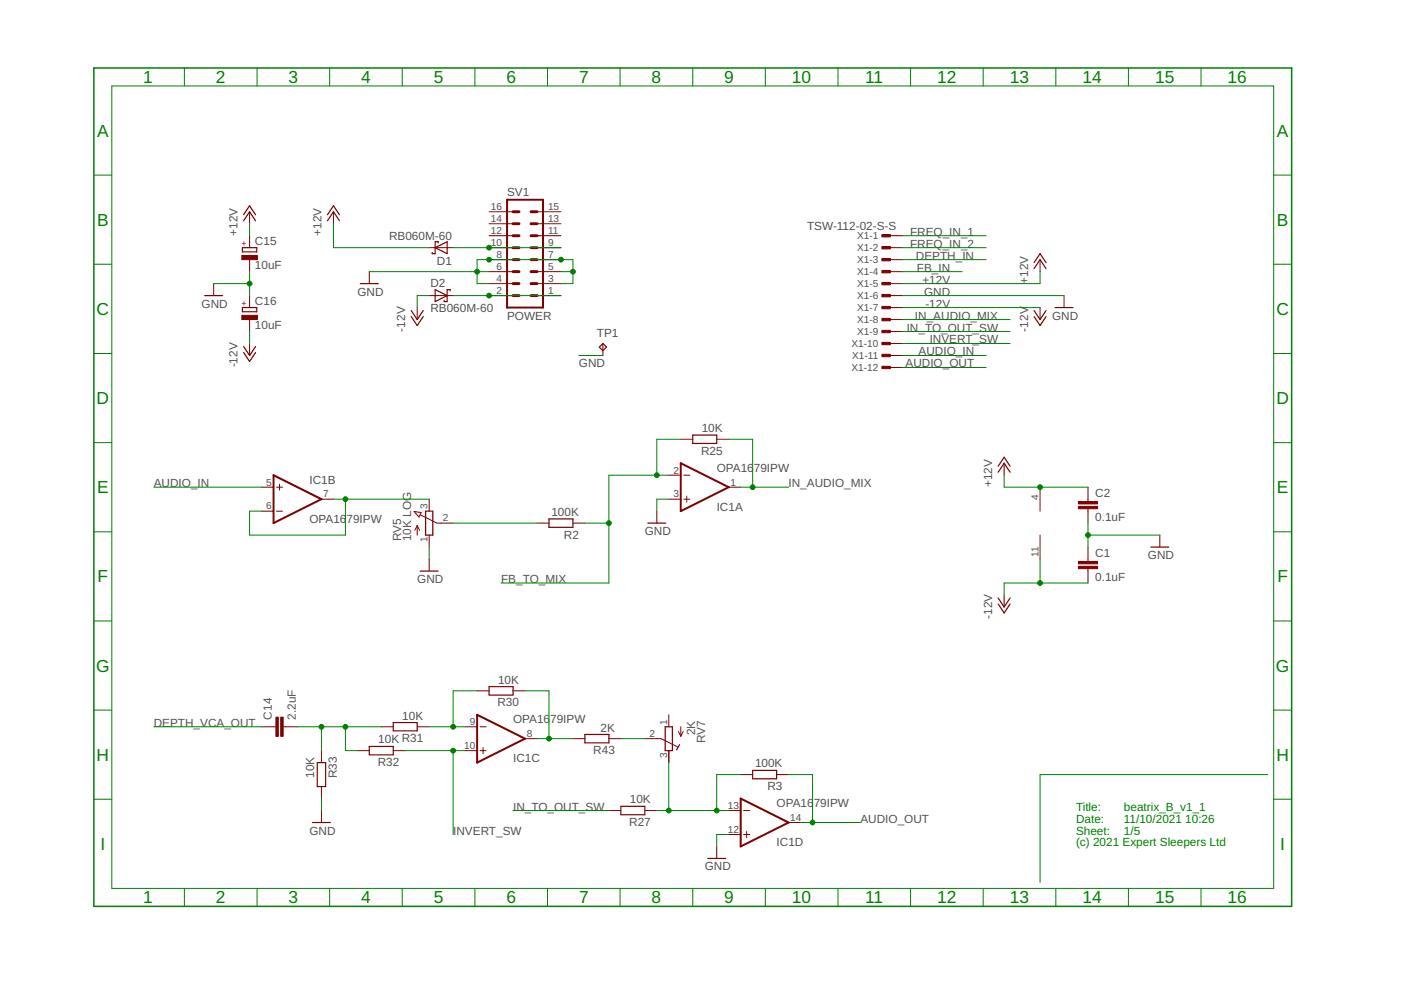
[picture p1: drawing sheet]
<svg xmlns="http://www.w3.org/2000/svg" width="297mm" height="210mm" viewBox="0 0 297 210" stroke-linecap="round" stroke-linejoin="round" font-family="sans-serif">
<path d="M107.5 42.4h7.6v22.8h-7.6zM144.3 98.2l10.2 5.1-10.2 5.1zM58 100.8l10.2 5-10.2 5.1zM101.2 151.6l10.1 5-10.1 5.1zM157 169.3l10.2 5.1-10.2 5.1z" fill="none" stroke="#800000" stroke-width=".42"/>
<g fill="none" stroke="#800000" stroke-width=".21">
<path d="M52.9 44.9v2.5M52.9 50v2.5M52.9 55.1v2.5M70.7 44.9v2.5M78.3 57.6v2.5M91 52.5h5.1M103.7 50h5.1M103.7 57.6h5.1M103.7 55.1h5.1M103.7 52.5h5.1M103.7 47.4h5.1M103.7 44.9h5.1"/>
<path d="M113.9 50h5M113.9 57.6h5M113.9 55.1h5M113.9 52.5h5M113.9 47.4h5M113.9 44.9h5M188.8 50h2.5M188.8 57.6h2.5M188.8 55.1h2.5M188.8 52.5h2.5M220.5 55.1v2.5M45.3 60.1v2.6"/>
<path d="M52.9 62.7v2.5M52.9 67.8v2.5M52.9 72.8v2.6M88.5 65.2v2.6M91 62.7h5.1M103.7 62.7h5.1M103.7 60.1h5.1M113.9 62.7h5M113.9 60.1h5M127.8 72.8v2.6M188.8 62.7h2.5M188.8 60.1h2.5"/>
<path d="M188.8 65.2h2.5M188.8 67.8h2.5M188.8 70.3h2.5M188.8 72.8h2.5M188.8 75.4h2.5M188.8 77.9h2.5M220.5 65.2v2.6M225.6 62.7v2.5M144.3 93.1h2.6M152 93.1h2.5M212.9 98.2v2.6M55.5 103.3h2.5"/>
<path d="M55.5 108.4h2.5M58.6 103.3h1.3M58.6 108.4h1.3M59.3 102.7v1.2M68.2 105.8h2.5M87.8 108.5l1.5 .2-.5 .9zM88.5 111.4v2.1M88.5 111.4l-.6 1M88.5 111.4l.5 1M89.1 109.2l3.5 1.7h3.5M91 105.8v2.6M91 113.5v2.5"/>
<path d="M91 118.5v2.6M113.9 110.9h2.5M121.5 110.9h2.5M139.3 108.4v2.5M141.8 105.8h2.5M141.8 100.8h2.5M145 105.8h1.2M145 100.8h1.2M145.6 105.2v1.3M154.5 103.3h2.5M220.5 103.3v5.1M220.5 113.5v5"/>
<path d="M230.7 103.3v3M230.7 107.9v3M230.7 116v3M245.9 113.5v2.5M212.9 126.2v2.5M230.7 120.6v3M55.5 154.1h3M60 154.1h3.1M68.2 159.2v2.5M75.8 159.2h2.5M80.8 154.1h2.6M83.4 159.2h2.5"/>
<path d="M88.5 154.1h2.5M98.6 159.2h2.6M98.6 154.1h2.6M101.2 146.5h2.5M101.8 159.2h1.3M101.8 154.1h1.3M102.4 158.5v1.3M108.8 146.5h2.5M111.3 156.6h2.6M121.5 156.6h2.5M129.1 156.6h2.5M136.7 156.6h3.4l3.6 1.8"/>
<path d="M141.8 151.6v2.5M141.8 159.2v2.5M143.8 155.1l.5 1M144.3 154.1v2M144.8 155.1l-.5 1M68.2 166.8v2.5M68.2 171.9v2.5M129.1 171.9h2.5M136.7 171.9h2.6M152 179.5v2.5M154.5 176.9h2.5M154.5 171.9h2.5"/>
<path d="M157 164.2h2.6M157.7 176.9h1.2M157.7 171.9h1.2M158.3 176.3v1.3M164.7 164.2h2.5M167.2 174.4h2.5"/>
</g>
<g fill="none" stroke="#800000" stroke-width=".25">
<path d="M51.4 52.5h3v.9h-3zM51.6 46.8l1.3-1.9 1.3 1.9M51.6 45.5l1.3-1.9 1.3 1.9M69.4 46.8l1.3-1.9 1.3 1.9M69.4 45.5l1.3-1.9 1.3 1.9M92.3 52.5l2.5-1.3v2.6zM92.9 51.5v-.3h-.6v2.6h-.7v-.3M219.2 57l1.3-1.9 1.3 1.9M219.2 55.7l1.3-1.9 1.3 1.9M43.4 62.7h3.8M51.4 65.2h3v.9h-3zM51.6 73.5l1.3 1.9 1.3-1.9"/>
<path d="M51.6 74.7l1.3 1.9 1.3-1.9M76.4 60.1h3.8M87.2 65.8l1.3 2 1.2-2M87.2 67.1l1.3 1.9 1.2-1.9M92.3 61.4l2.5 1.3-2.5 1.2zM95.4 61.7v-.3h-.6v2.5h-.6v-.2M127.1 73.6l.7-.8 .8 .8-.8 .8zM219.2 65.8l1.3 2 1.3-2M219.2 67.1l1.3 1.9 1.3-1.9M223.7 65.2h3.8M146.9 92.2h5.1v1.8h-5.1zM211.6 98.8l1.3-1.9 1.3 1.9"/>
<path d="M90.2 108.4h1.6v5.1h-1.6zM116.4 110h5.1v1.8h-5.1zM137.4 110.9h3.8M211.6 100.1l1.3-1.9 1.3 1.9M244 116h3.8M89.1 121.1h3.8M211.6 126.8l1.3 1.9 1.3-1.9M211.6 128.1l1.3 1.9 1.3-1.9M78.3 158.3h5.1v1.7h-5.1zM83.4 153.2h5.1v1.8h-5.1zM103.7 145.6h5.1v1.8h-5.1zM124 155.7h5.1v1.8h-5.1z"/>
<path d="M141 154.1h1.6v5.1h-1.6zM144.1 157.9l-.7 1.1M66.3 174.4h3.8M67.3 161.7h1.7v5.1h-1.7zM131.6 171h5.1v1.7h-5.1zM159.6 163.3h5.1v1.8h-5.1zM150.1 182h3.8"/>
</g>
<g fill="#800000" stroke="#800000" stroke-width=".21">
<path d="M228.6 107.4h4.1v.5h-4.1z"/>
<path d="M228.6 106.3h4.1v.5h-4.1z"/>
<path d="M228.6 120.1h4.1v.5h-4.1z"/>
<path d="M228.6 119h4.1v.5h-4.1z"/>
<path d="M51.3 54.2h3.3v.9h-3.3z"/>
<path d="M51.3 66.9h3.3v.9h-3.3z"/>
<path d="M59.5 152.1h.5v4h-.5z"/>
<path d="M58.5 152.1h.5v4h-.5z"/>
<path d="M187 49.7h1.8v.5h-1.8z"/>
<path d="M187 52.3h1.8v.5h-1.8z"/>
<path d="M187 54.8h1.8v.5h-1.8z"/>
<path d="M187 57.3h1.8v.5h-1.8z"/>
<path d="M187 59.9h1.8v.5h-1.8z"/>
<path d="M187 62.4h1.8v.5h-1.8z"/>
<path d="M187 65h1.8v.5h-1.8z"/>
<path d="M187 67.5h1.8v.5h-1.8z"/>
<path d="M187 70h1.8v.5h-1.8z"/>
<path d="M187 72.6h1.8v.5h-1.8z"/>
<path d="M187 75.1h1.8v.5h-1.8z"/>
<path d="M187 77.7h1.8v.5h-1.8z"/>
</g>
<g fill="none" stroke="#800000" stroke-width=".61">
<path d="M108.8 52.5h1.2M108.8 55.1h1.2M108.8 57.6h1.2M108.8 50h1.2M108.8 47.4h1.2M108.8 44.9h1.2M112.6 52.5h1.3M112.6 55.1h1.3M112.6 57.6h1.3M112.6 50h1.3M112.6 47.4h1.3M112.6 44.9h1.3"/>
<path d="M108.8 60.1h1.2M108.8 62.7h1.2M112.6 60.1h1.3M112.6 62.7h1.3"/>
</g>
<path d="M19.9 14.4h254v177.8h-254z" fill="none" stroke="#008000" stroke-width=".32"/>
<g fill="none" stroke="#008000" stroke-width=".21">
<path d="M23.7 18.2h246.3v170.2h-246.3zM39.1 14.4v3.8M54.5 14.4v3.8M69.9 14.4v3.8M85.3 14.4v3.8M100.7 14.4v3.8M116.1 14.4v3.8M131.5 14.4v3.8M146.9 14.4v3.8M162.3 14.4v3.8M177.7 14.4v3.8M193.1 14.4v3.8"/>
<path d="M208.4 14.4v3.8M223.9 14.4v3.8M239.2 14.4v3.8M254.6 14.4v3.8M19.9 37.1h3.8M270 37.1h3.9M19.9 56h3.8M52.9 47.4v2.6M52.9 57.6v5.1M70.7 47.4v5.1h20.3M78.3 57.6h25.4M96.1 52.5h22.8"/>
<path d="M118.9 57.6h2.6M191.3 57.6h12.7M191.3 55.1h17.8M191.3 52.5h17.8M191.3 50h17.8M220.5 57.6v2.5h-29.2M270 56h3.9M19.9 75h3.8M45.3 60.1h7.6M52.9 70.3v2.5M91 62.7h-2.5v2.5M96.1 62.7h22.8"/>
<path d="M103.7 60.1h-2.5v-5h20.3v5h-2.6M122.7 75.4h5.1M191.3 75.4h17.8M191.3 62.7h34.3M191.3 77.9h17.8M191.3 67.8h22.9M191.3 65.2h29.2M191.3 70.3h22.9M191.3 72.8h22.9M270 75h3.9M19.9 93.9h3.8M144.3 93.1h-5v7.7"/>
<path d="M154.5 93.1h5.1v10.2M270 93.9h3.9M19.9 112.8h3.8M32.6 103.3h22.9M70.7 105.8h20.3M73.2 105.8v7.7h-20.3v-5.1h2.6M91 116v2.5M96.1 110.9h17.8M124 110.9h5.1M141.8 105.8h-2.5v2.6M141.8 100.8h-12.7v22.8h-22.9M157 103.3h10.2"/>
<path d="M212.9 100.8v2.5h17.8M220.5 118.5v5.1M230.7 110.9v5.1M230.7 113.5h15.2M270 112.8h3.9M19.9 131.7h3.8M230.7 123.6h-17.8v2.6M270 131.7h3.9M19.9 150.6h3.8M32.6 154.1h22.9M63.1 154.1h17.7M68.2 154.1v5.1"/>
<path d="M73.2 154.1v5.1h2.6M85.9 159.2h12.7M91 154.1h7.6M96.1 159.2v17.7M101.2 146.5h-5.1v7.6M111.3 146.5h5.1v10.1M113.9 156.6h7.6M131.6 156.6h5.1M270 150.6h3.9M19.9 169.5h3.8M68.2 169.3v2.6M108.8 171.9h20.3"/>
<path d="M139.3 171.9h15.2M141.8 161.7v10.2M154.5 176.9h-2.5v2.6M157 164.2h-5v7.7M167.2 164.2h5.1v10.2M169.7 174.4h12.7M268.8 164.2h-48.3v22.9M270 169.5h3.9M39.1 188.4v3.8M54.5 188.4v3.8M69.9 188.4v3.8M85.3 188.4v3.8"/>
<path d="M100.7 188.4v3.8M116.1 188.4v3.8M131.5 188.4v3.8M146.9 188.4v3.8M162.3 188.4v3.8M177.7 188.4v3.8M193.1 188.4v3.8M208.4 188.4v3.8M223.9 188.4v3.8M239.2 188.4v3.8M254.6 188.4v3.8"/>
</g>
<g fill="#008000" stroke="#008000" stroke-width=".21">
<circle cx="230.7" cy="113.5" r=".51"/>
<circle cx="118.9" cy="55.1" r=".51"/>
<circle cx="103.7" cy="55.1" r=".51"/>
<circle cx="101.2" cy="57.6" r=".51"/>
<circle cx="121.5" cy="57.6" r=".51"/>
<circle cx="52.9" cy="60.1" r=".51"/>
<circle cx="172.3" cy="174.4" r=".51"/>
<circle cx="139.3" cy="100.8" r=".51"/>
<circle cx="129.1" cy="110.9" r=".51"/>
<circle cx="159.6" cy="103.3" r=".51"/>
<circle cx="73.2" cy="105.8" r=".51"/>
<circle cx="152" cy="171.9" r=".51"/>
<circle cx="141.8" cy="171.9" r=".51"/>
<circle cx="220.5" cy="123.6" r=".51"/>
<circle cx="220.5" cy="103.3" r=".51"/>
<circle cx="103.7" cy="52.5" r=".51"/>
<circle cx="103.7" cy="62.7" r=".51"/>
<circle cx="116.4" cy="156.6" r=".51"/>
<circle cx="96.1" cy="154.1" r=".51"/>
<circle cx="96.1" cy="159.2" r=".51"/>
<circle cx="73.2" cy="154.1" r=".51"/>
<circle cx="68.2" cy="154.1" r=".51"/>
</g>
<g font-size="3.7" fill="#008000">
<text x="30.4" y="17.6">1</text>
<text x="45.8" y="17.6">2</text>
<text x="61.2" y="17.6">3</text>
<text x="76.6" y="17.6">4</text>
<text x="92" y="17.6">5</text>
<text x="107.4" y="17.6">6</text>
<text x="122.8" y="17.6">7</text>
<text x="138.2" y="17.6">8</text>
<text x="153.6" y="17.6">9</text>
<text x="167.9" y="17.6">10</text>
<text x="183.5" y="17.6">11</text>
<text x="198.7" y="17.6">12</text>
<text x="214.1" y="17.6">13</text>
<text x="229.5" y="17.6">14</text>
<text x="244.9" y="17.6">15</text>
<text x="260.3" y="17.6">16</text>
<text x="20.6" y="29">A</text>
<text x="270.7" y="29">A</text>
<text x="20.6" y="47.9">B</text>
<text x="270.7" y="47.9">B</text>
<text x="20.5" y="66.8">C</text>
<text x="270.6" y="66.8">C</text>
<text x="20.5" y="85.7">D</text>
<text x="270.6" y="85.7">D</text>
<text x="20.6" y="104.6">E</text>
<text x="270.7" y="104.6">E</text>
<text x="20.7" y="123.5">F</text>
<text x="270.8" y="123.5">F</text>
<text x="20.4" y="142.4">G</text>
<text x="270.5" y="142.4">G</text>
<text x="20.5" y="161.3">H</text>
<text x="270.6" y="161.3">H</text>
<text x="21.3" y="180.2">I</text>
<text x="271.4" y="180.2">I</text>
<text x="30.4" y="191.6">1</text>
<text x="45.8" y="191.6">2</text>
<text x="61.2" y="191.6">3</text>
<text x="76.6" y="191.6">4</text>
<text x="92" y="191.6">5</text>
<text x="107.4" y="191.6">6</text>
<text x="122.8" y="191.6">7</text>
<text x="138.2" y="191.6">8</text>
<text x="153.6" y="191.6">9</text>
<text x="167.9" y="191.6">10</text>
<text x="183.5" y="191.6">11</text>
<text x="198.7" y="191.6">12</text>
<text x="214.1" y="191.6">13</text>
<text x="229.5" y="191.6">14</text>
<text x="244.9" y="191.6">15</text>
<text x="260.3" y="191.6">16</text>
</g>
<g font-size="2.5" fill="#505050">
<text x="107.5" y="41.6">SV1</text>
<text x="50.4" y="50" transform="rotate(-90 50.4 50)">+12V</text>
<text x="54.1" y="52">C15</text>
<text x="68.1" y="50" transform="rotate(-90 68.1 50)">+12V</text>
<text x="82.5" y="50.9">RB060M-60</text>
<text x="171.1" y="48.7">TSW-112-02-S-S</text>
<text x="192.9" y="52.5">FREQ_IN_2</text>
<text x="192.9" y="50">FREQ_IN_1</text>
<text x="54.1" y="57.1">10uF</text>
<text x="92.6" y="56.2">D1</text>
<text x="194.2" y="55.1">DEPTH_IN</text>
<text x="194.4" y="57.6">FB_IN</text>
<text x="42.8" y="65.2">GND</text>
<text x="54.1" y="64.7">C16</text>
<text x="75.8" y="62.7">GND</text>
<text x="91.3" y="60.8">D2</text>
<text x="195.6" y="60.1">+12V</text>
<text x="195.9" y="62.7">GND</text>
<text x="196.2" y="65.2">-12V</text>
<text x="218" y="60.1" transform="rotate(-90 218 60.1)">+12V</text>
<text x="54.1" y="69.8">10uF</text>
<text x="85.9" y="70.3" transform="rotate(-90 85.9 70.3)">-12V</text>
<text x="91.3" y="66.1">RB060M-60</text>
<text x="107.5" y="67.7">POWER</text>
<text x="126.6" y="71.6">TP1</text>
<text x="192.2" y="70.3">IN_TO_OUT_SW</text>
<text x="194" y="67.7">IN_AUDIO_MIX</text>
<text x="218" y="70.3" transform="rotate(-90 218 70.3)">-12V</text>
<text x="223.1" y="67.7">GND</text>
<text x="50.4" y="77.9" transform="rotate(-90 50.4 77.9)">-12V</text>
<text x="122.7" y="77.9">GND</text>
<text x="192" y="77.9">AUDIO_OUT</text>
<text x="194.8" y="75.4">AUDIO_IN</text>
<text x="197.1" y="72.8">INVERT_SW</text>
<text x="148.8" y="91.6">10K</text>
<text x="148.6" y="96.4">R25</text>
<text x="152" y="100">OPA16</text>
<text x="159.8" y="100">79IPW</text>
<text x="32.6" y="103.3">AUDIO_IN</text>
<text x="65.6" y="102.7">IC1B</text>
<text x="167.2" y="103.3">IN_AUDIO_MIX</text>
<text x="210.4" y="103.3" transform="rotate(-90 210.4 103.3)">+12V</text>
<text x="232.2" y="105.5">C2</text>
<text x="65.6" y="110.9">OPA16</text>
<text x="73.5" y="110.9">79IPW</text>
<text x="116.9" y="109.4">100K</text>
<text x="136.7" y="113.5">GND</text>
<text x="152" y="108.2">IC1A</text>
<text x="232.2" y="110.5">0.1uF</text>
<text x="85" y="114.7" transform="rotate(-90 85 114.7)">RV5</text>
<text x="87.2" y="114.7" transform="rotate(-90 87.2 114.7)">10K LOG</text>
<text x="119.6" y="114.2">R2</text>
<text x="232.2" y="118.2">C1</text>
<text x="243.4" y="118.5">GND</text>
<text x="88.5" y="123.6">GND</text>
<text x="106.2" y="123.6">FB_TO_MIX</text>
<text x="232.2" y="123.2">0.1uF</text>
<text x="210.4" y="131.2" transform="rotate(-90 210.4 131.2)">-12V</text>
<text x="105.5" y="149.7">R30</text>
<text x="105.6" y="144.9">10K</text>
<text x="32.6" y="154.1">DEPTH_VCA_OUT</text>
<text x="57.6" y="152.6" transform="rotate(-90 57.6 152.6)">C14</text>
<text x="62.7" y="152.6" transform="rotate(-90 62.7 152.6)">2.2uF</text>
<text x="85.3" y="152.6">10K</text>
<text x="108.8" y="153.3">OPA16</text>
<text x="116.6" y="153.3">79IPW</text>
<text x="127.3" y="155.1">2K</text>
<text x="147.4" y="155.9" transform="rotate(-90 147.4 155.9)">2K</text>
<text x="80.2" y="157.6">10K R31</text>
<text x="108.8" y="161.6">IC1C</text>
<text x="125.8" y="159.9">R43</text>
<text x="149.5" y="157.6" transform="rotate(-90 149.5 157.6)">RV7</text>
<text x="66.6" y="164.9" transform="rotate(-90 66.6 164.9)">10K</text>
<text x="71.4" y="165" transform="rotate(-90 71.4 165)">R33</text>
<text x="80.1" y="162.4">R32</text>
<text x="160.1" y="162.7">100K</text>
<text x="162.7" y="167.5">R3</text>
<text x="108.8" y="171.9">IN_TO_OUT_SW</text>
<text x="133.5" y="170.3">10K</text>
<text x="164.6" y="171.1">OPA16</text>
<text x="172.5" y="171.1">79IPW</text>
<text x="65.6" y="176.9">GND</text>
<text x="96.1" y="176.9">INVERT_SW</text>
<text x="133.4" y="175.1">R27</text>
<text x="164.6" y="179.3">IC1D</text>
<text x="182.4" y="174.4">AUDIO_OUT</text>
<text x="149.4" y="184.6">GND</text>
</g>
<g font-size="2.5" fill="#008000">
<text x="228.1" y="171.9">Title:</text>
<text x="238.3" y="171.9">beatrix_B_v1_1</text>
<text x="228.1" y="174.4">Date:</text>
<text x="228.1" y="176.9">Sheet:</text>
<text x="228.1" y="179.5">(c) 2021 Expert Sleepers Ltd</text>
<text x="238.3" y="174.4">11/10/2021</text>
<text x="238.3" y="176.9">1/5</text>
<text x="251.3" y="174.4">10:26</text>
</g>
<g font-size="2.1" fill="#505050">
<text x="104.1" y="47.1">14</text>
<text x="104.1" y="44.5">16</text>
<text x="116.2" y="47.1">13</text>
<text x="116.2" y="44.5">15</text>
<text x="104.1" y="52.2">10</text>
<text x="104.1" y="49.6">12</text>
<text x="116.2" y="52.2">9</text>
<text x="116.2" y="49.6">11</text>
<text x="181.7" y="50.7">X1-1</text>
<text x="181.7" y="53.3">X1-2</text>
<text x="105.3" y="59.8">4</text>
<text x="105.3" y="57.2">6</text>
<text x="105.3" y="54.7">8</text>
<text x="116.2" y="59.8">3</text>
<text x="116.2" y="57.2">5</text>
<text x="116.2" y="54.7">7</text>
<text x="181.7" y="55.8">X1-3</text>
<text x="181.7" y="58.4">X1-4</text>
<text x="105.3" y="62.3">2</text>
<text x="116.2" y="62.3">1</text>
<text x="181.7" y="60.9">X1-5</text>
<text x="181.7" y="63.4">X1-6</text>
<text x="181.7" y="66">X1-7</text>
<text x="181.7" y="68.5">X1-8</text>
<text x="181.7" y="71">X1-9</text>
<text x="180.5" y="73.6">X1-10</text>
<text x="180.7" y="76.1">X1-11</text>
<text x="180.5" y="78.7">X1-12</text>
<text x="142.8" y="100.4">2</text>
<text x="56.4" y="102.9">5</text>
<text x="68.5" y="105.5">7</text>
<text x="142.8" y="105.5">3</text>
<text x="154.8" y="102.9">1</text>
<text x="220.2" y="106" transform="rotate(-90 220.2 106)">4</text>
<text x="56.4" y="108">6</text>
<text x="90.6" y="108" transform="rotate(-90 90.6 108)">3</text>
<text x="93.9" y="110.6">2</text>
<text x="90.6" y="115" transform="rotate(-90 90.6 115)">1</text>
<text x="220.2" y="118" transform="rotate(-90 220.2 118)">11</text>
<text x="99.6" y="153.7">9</text>
<text x="141.4" y="153.7" transform="rotate(-90 141.4 153.7)">1</text>
<text x="98.4" y="158.8">10</text>
<text x="111.7" y="156.3">8</text>
<text x="137.7" y="156.3">2</text>
<text x="141.4" y="160.7" transform="rotate(-90 141.4 160.7)">3</text>
<text x="154.3" y="171.5">13</text>
<text x="154.3" y="176.6">12</text>
<text x="167.5" y="174">14</text>
</g>
<g font-size="1.8" fill="#800000">
<text x="52.3" y="52.1" transform="rotate(-90 52.3 52.1)">+</text>
<text x="52.3" y="64.8" transform="rotate(-90 52.3 64.8)">+</text>
</g>
</svg>
